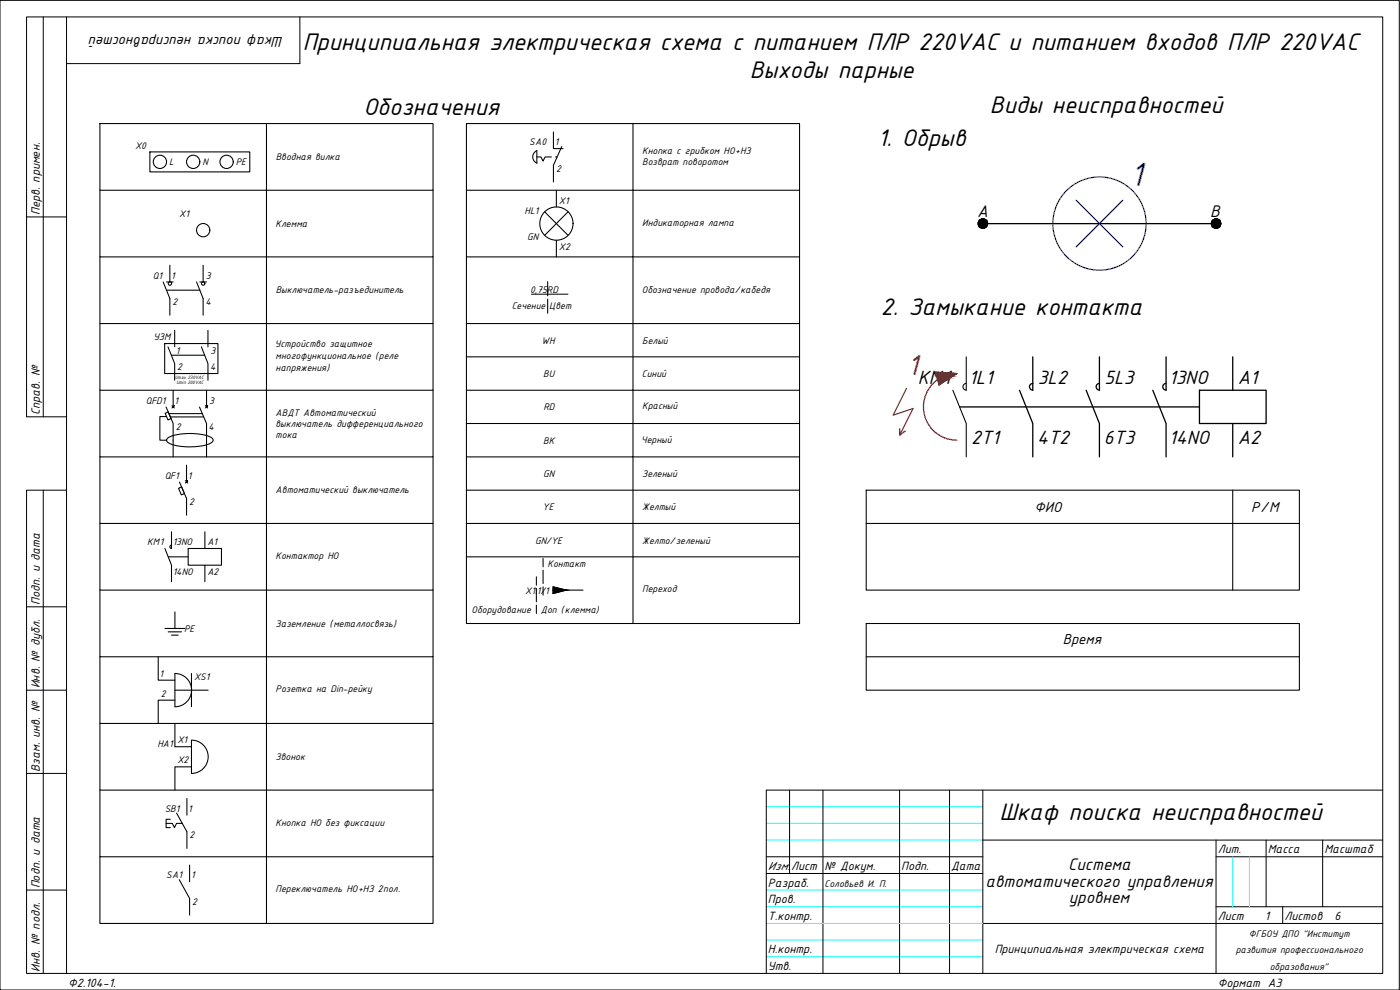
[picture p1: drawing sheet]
<svg xmlns="http://www.w3.org/2000/svg" width="420mm" height="297mm" viewBox="0 0 420 297" stroke-linecap="round" stroke-linejoin="round" font-family="sans-serif">
<!-- layer: 0 -->
<g fill="none" stroke="#000" stroke-width=".3">
<path d="M13 5.1v120M20 5.1h395v287h-395zM20 5.1h-12v60h12M90 5.1v14h-70M8 65.1v60h12M13 147.1v145M20 147.1h-12v35M20 182.1h-12v25M20 207.1h-12v25M20 232.1h-12v35M237 237.1v25M247 237.1v55"/>
<path d="M270 237.1v55M285 237.1v55M295 237.1v55M415 237.1h.1M415 237.1h-185v55M230 257.1h65M295 252.1h120M364.9 257.1h50.1M364.9 252.1v40M380 252.1v20M396.9 252.1v20M20 267.1h-12v25h12"/>
<path d="M230 262.1h65M295 277.1h120M364.9 272.1h50.1M385 272.1v5"/>
</g>
<!-- layer: 4 -->
<path d="M230 252.1h65M230 247.1h65M230 242.1h65M370 257.1v15M375 257.1v15M230 272.1h65M230 267.1h65M230 277.1h65M230 287.1h65M230 282h65" fill="none" stroke="#0ff" stroke-width=".3"/>
<g fill="none" stroke="#000" stroke-width=".32">
<path d="M30 37.1h50v20h-50zM80 37.1h50v20h-50v20h-50v-20M140 37.1h50v20h-50zM166.1 39.6v5h2.9M190 37.1h50v20h-50v20h-50v-20M45 45.6h30v6h-30zM130 57.1v20h-50v20h-50v-20M161.1 47.1h1.2l.7 1.2 .6-1.2h1.9M161.1 45.2v3.8M161.1 45.2a2.03 2.03 0 0 0-1.2 1.9 2.03 2.03 0 0 0 1.2 1.9M166.7 47.1h.5M167 57.1v5"/>
<path d="M168.6 44l-2.5 5.6v5M240 57.1v20h-50v20h-50v-20M51 79.6v5M61 79.6v5M130 77.1v20h-50v20h-50v-20M163.4 63.5l7.1 7.1M167 72.1v5M170.5 63.5l-7.1 7.1M240 77.1v20h-50v20h-50v-20M49 84.6l2 5v5M50 84.6h2M50 87.1h10"/>
<path d="M52.4 99.1v5M59 84.6l2 5v5M60 84.6h2M62.4 99.1v5M130 97.1v20h-50v20h-50v-20M240 97.1v20h-50v20h-50v-20M49.4 103.1h16v9h-16zM50.4 104.1l2 5v5M51.4 106.6h10M52 117.1v5l.3-.4-.7 .7M60.4 104.1l2 5v5M62 117.1v5l.3-.4-.7 .7"/>
<path d="M130 117.1v20h-50v20h-50v-20M140 107.1h100M240 117.1v20h-50v20h-50v-20M286 117.1l4 10v10M290 107.1v10M290 115a1.01 1.01 0 0 0-1 1 1.01 1.01 0 0 0 1 1.1M49.6 124l.9-.4 .8 2-.9 .4zM49.8 122.1l2.2 5v10M50 125h-2v7.1h2M50.2 131.5a15.6 15.6 0 0 1 10.3-1.1l2.6 .7a.94 .94 0 0 1 .9 1 .94 .94 0 0 1-.9 .9 17.7 17.7 0 0 1-12.5-.1 .85 .85 0 0 1-.4-1.4zM50.7 124.1h10M51.1 125.1h10"/>
<path d="M51.6 121.7l.7 .7M56 139.6v5l.3-.4-.7 .7M59.9 122.1l2.1 5v10M61.6 121.7l.7 .7M130 137.1v20h-50v20h-50v-20M140 127.1h100M240 137.1v20h-50v30h-50v-20M51.5 159.6v5a.51 .51 0 0 1-.5-.5 .51 .51 0 0 1 .5-.6M53.6 146.5l.9-.4 .9 2-1 .4zM53.9 144.6l2.1 5v5M55.6 144.2l.7 .7M61.5 159.6v5"/>
<path d="M130 157.1v20h-50v20h-50v-20M140 157.1v10M140 147.1h100M240 157.1v10M260 147.1h130v30h-130zM260 157.1h130M370 147.1v30M49.5 164.6l2 5v5M50.5 167.1h6M56.5 164.6h10v5h-10zM61.5 169.6v5M130 177.1v20h-50v20h-50v-20"/>
<path d="M140 167.1h100M166 176.1l4 1-4 1zM170 177.1h5M240 167.1v20h-50M47.5 197.1v7h5M49.5 188.6h6M50.5 189.6h4M51.5 190.6h2M52.5 183.6v5M130 197.1v20h-50v20h-50v-20M260 187.1h130v20h-130zM260 197.1h130"/>
<path d="M52.5 210.1h-5v7M52.5 217.1v6.9h5M52.5 207.1h10M52.5 202.1a5 5 0 0 1 5 5 5 5 0 0 1-5 5zM57.5 202.1v10M130 217.1v20h-50v20h-50v-20M56.1 239.6v5M57.5 230.1h-5v7M57.5 222.1a5 5 0 0 1 5 5 5 5 0 0 1-5 5zM130 237.1v20h-50v20h-50v-20M51.1 245.8h-1.3v1.3M53 243.9l3.1 5.7v5"/>
<path d="M54.7 247.1h-1.7l-.6 1.2-.7-1.2h-1.9v1.2h1.3M56.9 259.6v4.9M130 257.1v20h-50M53.8 263.9l3.1 5.7v5"/>
<circle cx="48" cy="48.6" r="1.99"/>
<circle cx="58" cy="48.6" r="1.99"/>
<circle cx="68" cy="48.6" r="1.99"/>
<circle cx="61" cy="69.1" r="1.99"/>
<circle cx="167" cy="67.1" r="5"/>
<circle cx="51" cy="85.1" r=".51"/>
<circle cx="61" cy="85.1" r=".51"/>
</g>
<path d="M159.5 88.3h11" fill="none" stroke="#000" stroke-width=".3"/>
<path d="M166 176.1l4 1h-4zM166 177.1v1l4-1z" fill="#000" stroke="#000" stroke-width=".3"/>
<path d="M164.4 84.5v4.3M164.4 89.7v4.3M161 173.1v2.5M161 176.6v4M163 167.6v2.5M163 171.1v4M163 176.1v2.5M161 181.6v2.5" fill="none" stroke="#000" stroke-width=".32"/>
<g fill="none" stroke="#000" stroke-width=".39">
<path d="M295 67.1h69.9M306 117.1l4 10v10M310 107.1v10M310 115a1.01 1.01 0 0 0-1 1 1.01 1.01 0 0 0 1 1.1M326 117.1l4 10v10M330 107.1v10M330 115a1.01 1.01 0 0 0-1 1 1.01 1.01 0 0 0 1 1.1M346 117.1l4 10v10M350 107.1v10M350 115a1.01 1.01 0 0 0-1 1 1.01 1.01 0 0 0 1 1.1M360 117.1h20v10h-20zM370 107.1v10"/>
<path d="M288 122.1h72M370 127.1v10"/>
<circle cx="295" cy="67.1" r="1.39"/>
<circle cx="365" cy="67.1" r="1.39"/>
</g>
<g fill="#000" stroke="#000" stroke-width=".3">
<path d="M294.9 65.7h.4zM294.6 65.7h.7z"/>
<path d="M294.6 65.7l1 .1zM294.4 65.8h1.2z"/>
<path d="M294.6 68.4h.7zM294.6 68.4l.5 .1z"/>
<path d="M294.4 65.8l1.4 .2zM294.1 66h1.7z"/>
<path d="M294.4 68.3h1.2zM294.4 68.3l.9 .1z"/>
<path d="M294.1 66l1.9 .1-.2-.1zM294.1 66l1.9 .1h-2.1z"/>
<path d="M294.1 68.2h1.7zM294.1 68.2l1.5 .1z"/>
<path d="M293.9 66.1l2.3 .3-.2-.3zM293.9 66.1l2.3 .3h-2.4z"/>
<path d="M293.9 68l1.9 .2 .2-.2zM293.9 68l1.9 .2h-1.7z"/>
<path d="M293.8 66.4l2.5 .2-.1-.2zM293.8 66.4l2.5 .2h-2.6z"/>
<path d="M293.8 67.8l2.2 .2 .2-.2zM293.8 67.8l2.2 .2h-2.1z"/>
<path d="M293.7 66.6l2.6 .2v-.2zM293.7 66.6l2.6 .2h-2.7z"/>
<path d="M293.7 67.6l2.5 .2 .1-.2zM293.7 67.6l2.5 .2h-2.4z"/>
<path d="M293.6 66.8l2.8 .3-.1-.3zM293.6 66.8l2.8 .3h-2.8z"/>
<path d="M293.6 67.3l2.7 .3v-.3zM293.6 67.3l2.7 .3h-2.6z"/>
<path d="M293.6 67.1l2.7 .2 .1-.2zM293.6 67.1l2.7 .2h-2.7z"/>
<path d="M364.8 65.7h.5zM364.6 65.7h.7z"/>
<path d="M364.6 65.7l1 .1zM364.3 65.8h1.3z"/>
<path d="M364.6 68.4h.7zM364.6 68.4l.5 .1z"/>
<path d="M364.3 65.8l1.5 .2zM364.1 66h1.7z"/>
<path d="M364.3 68.3h1.3zM364.3 68.3l1 .1z"/>
<path d="M364.1 66l1.9 .1-.2-.1zM363.9 66.1l.2-.1 1.9 .1z"/>
<path d="M364.1 68.2h1.7zM364.1 68.2l1.5 .1z"/>
<path d="M363.9 66.1l2.2 .3-.1-.3zM363.9 66.1l2.2 .3h-2.3z"/>
<path d="M363.9 68l1.9 .2 .2-.2zM363.9 68l1.9 .2h-1.7z"/>
<path d="M363.8 66.4l2.5 .2-.2-.2zM363.8 66.4l2.5 .2h-2.7z"/>
<path d="M363.8 67.8l2.2 .2 .1-.2zM363.8 67.8l2.2 .2h-2.1z"/>
<path d="M363.6 66.6l2.7 .2v-.2zM363.6 66.6l2.7 .2h-2.7z"/>
<path d="M363.6 67.6l2.5 .2 .2-.2zM363.6 67.6l2.5 .2h-2.3z"/>
<path d="M363.6 66.8l2.8 .3-.1-.3zM363.6 66.8l2.8 .3h-2.8z"/>
<path d="M363.6 67.3l2.7 .3v-.3zM363.6 67.3l2.7 .3h-2.7z"/>
<path d="M363.6 67.1l2.7 .2 .1-.2zM363.6 67.1l2.7 .2h-2.7z"/>
</g>
<g fill="none" stroke="#00f" stroke-width=".39">
<path d="M323 60.1l14 14M337 60.1l-14 14"/>
<circle cx="330" cy="67.1" r="14"/>
</g>
<g fill="#f00" stroke="#f00" stroke-width=".3">
<path d="M280.8 111.7l6.3 .4h-6.2z"/>
<path d="M286.1 112.1h1z"/>
<path d="M281.3 113.3h1l-.9 .6z"/>
<path d="M282.3 113.3h2.9l-.9 .6z"/>
<path d="M280.9 112.1h6.2zM280.9 112.1h5.2z"/>
<path d="M286.1 112.1h1zM285.1 112.3h1.7z"/>
<path d="M281 112.1h5.1zM281 112.1l4.1 .2z"/>
<path d="M285.1 112.3l1.3 .2 .4-.2zM284.1 112.5l1-.2 1.3 .2z"/>
<path d="M281 112.3l3.1 .2 1-.2zM281 112.3l3.1 .2h-3z"/>
<path d="M284.1 112.5l1.8 .4 .5-.4zM283.2 112.9l.9-.4 1.8 .4z"/>
<path d="M281.1 112.5l2.1 .4 .9-.4zM281.1 112.5l2.1 .4h-2.1z"/>
<path d="M283.2 112.9l2 .4 .7-.4zM282.3 113.3l.9-.4 2 .4z"/>
<path d="M281.1 112.9l1.2 .4 .9-.4zM281.1 112.9l1.2 .4h-1z"/>
<path d="M281.4 113.9h2.9l-2-.6zM281.4 113.9h2.9l-2.5 1.6z"/>
</g>
<path d="M272 116.6l-4 8 6-2-4 8v-2M280.8 111.7l6.3 .4-5.3 3.4zM287.1 112.1a10 10 0 0 0-10 10 10 10 0 0 0 10 10M271.6 129.4l-1.6 1.2" fill="none" stroke="#f00" stroke-width=".39"/>
<path d="M0 .1h419.9v296.9h-419.9z" fill="none" stroke="#000" stroke-width=".3"/>
<text font-size="10.9" fill="#00f" x="339.1" y="55.9">1</text>
<text font-size="9.3" fill="#f00" x="272.2" y="112.6">1</text>
<g font-size="7.8">
<text x="90.9" y="15.1">Принципиальная электрическая схема с питанием ПЛР 220VAC и питанием входов ПЛР 220VAC</text>
<text x="225" y="23.4">Выходы парные</text>
<text x="109.1" y="34.6">Обозначения</text>
<text x="297.1" y="33.8">Виды неисправностей</text>
<text x="263.5" y="43.9">1. Обрыв</text>
<text x="264.4" y="94.6">2. Замыкание контакта</text>
<text x="300" y="246.1">Шкаф поиска неисправностей</text>
</g>
<g font-size="6.2">
<text x="275.4" y="115.1">КМ1</text>
<text x="290.8" y="115.1">1L1</text>
<text x="311.5" y="115.1">3L2</text>
<text x="331.5" y="115.1">5L3</text>
<text x="350.8" y="115.1">13NO</text>
<text x="371.5" y="115.1">А1</text>
<text x="291.5" y="133.1">2T1</text>
<text x="311.3" y="133.1">4T2</text>
<text x="331.3" y="133.1">6T3</text>
<text x="350.8" y="133.1">14NO</text>
<text x="371.5" y="133.1">А2</text>
</g>
<g font-size="5.4">
<text x="293.3" y="65">А</text>
<text x="363.2" y="65">В</text>
<text x="320.5" y="261.1">Система</text>
<text x="295.8" y="266.1">автоматического управления</text>
<text x="320.8" y="271.1">уровнем</text>
</g>
<g font-size="4.7">
<text x="85" y="11.1" transform="rotate(-180 85 11.1)">Шкаф поиска неисправностей</text>
<text x="310.4" y="153.6">ФИО</text>
<text x="375.5" y="153.6">Р/М</text>
<text x="318.9" y="193.1">Время</text>
</g>
<g font-size="3.9">
<text x="12" y="64.6" transform="rotate(-90 12 64.6)">Перв. примен.</text>
<text x="12" y="124.6" transform="rotate(-90 12 124.6)">Справ. №</text>
<text x="12" y="181.6" transform="rotate(-90 12 181.6)">Подп. и дата</text>
<text x="12" y="206.6" transform="rotate(-90 12 206.6)">Инв. № дубл.</text>
<text x="12" y="231.6" transform="rotate(-90 12 231.6)">Взам. инв. №</text>
<text x="365.5" y="256">Лит.</text>
<text x="380.5" y="256">Масса</text>
<text x="397.5" y="256">Масштаб</text>
<text x="230.5" y="261.1">Изм.</text>
<text x="237.5" y="261.1">Лист</text>
<text x="247.5" y="261.1">№ Докум.</text>
<text x="270.5" y="261.1">Подп.</text>
<text x="285.5" y="261.1">Дата</text>
<text x="12" y="266.6" transform="rotate(-90 12 266.6)">Подп. и дата</text>
<text x="230.5" y="266.1">Разраб.</text>
<text x="230.5" y="271.1">Пров.</text>
<text x="230.5" y="276">Т.контр.</text>
<text x="365.5" y="276">Лист</text>
<text x="379.6" y="276">1</text>
<text x="385.5" y="276">Листов</text>
<text x="400.5" y="276">6</text>
<text x="230.5" y="286.1">Н.контр.</text>
<text x="298.5" y="286.1">Принципиальная электрическая схема</text>
<text x="12" y="291.6" transform="rotate(-90 12 291.6)">Инв. № подл.</text>
<text x="230.5" y="291">Утв.</text>
<text x="20.5" y="296.1">Ф2.104-1.</text>
<text x="365.5" y="296.1">Формат А3</text>
</g>
<g font-size="3.1">
<text x="40.5" y="44.6">X0</text>
<text x="158.8" y="43.6">SА0</text>
<text x="166.5" y="43.6">1</text>
<text x="192.7" y="46.1">Кнопка с грибком НО+НЗ</text>
<text x="50.8" y="49.6">L</text>
<text x="60.7" y="49.6">N</text>
<text x="70.7" y="49.6">PE</text>
<text x="82.8" y="48.1">Вводная вилка</text>
<text x="166.9" y="51.6">2</text>
<text x="192.8" y="49.5">Возврат поворотом</text>
<text x="53.8" y="65.1">X1</text>
<text x="157.4" y="64.1">HL1</text>
<text x="167.7" y="61.1">X1</text>
<text x="82.7" y="68.1">Клемма</text>
<text x="192.7" y="67.8">Индикаторная лампа</text>
<text x="158.3" y="72.1">GN</text>
<text x="167.7" y="75.1">X2</text>
<text x="45.9" y="83.6">Q1</text>
<text x="51.4" y="83.6">1</text>
<text x="61.7" y="83.6">3</text>
<text x="82.8" y="87.8">Выключатель-разъединитель</text>
<text x="159.1" y="87.9">0,75RD</text>
<text x="192.6" y="87.8">Обозначение провода/кабедя</text>
<text x="51.8" y="91.6">2</text>
<text x="61.6" y="91.6">4</text>
<text x="153.6" y="92.9">Сечение</text>
<text x="164.8" y="92.9">Цвет</text>
<text x="46" y="102.1">УЗМ</text>
<text x="52.8" y="106.1">1</text>
<text x="63.2" y="106.1">3</text>
<text x="82.5" y="104.2">Устройство защитное</text>
<text x="82.7" y="107.8">многофункциональное (реле</text>
<text x="162.5" y="103.1">WH</text>
<text x="192.8" y="103.1">Белый</text>
<text x="53.2" y="111.1">2</text>
<text x="63.1" y="111.1">4</text>
<text x="82.7" y="111.3">напряжения)</text>
<text x="163.1" y="113.1">BU</text>
<text x="192.7" y="113.1">Синий</text>
<text x="43.8" y="121.1">QFD1</text>
<text x="52.4" y="121.1">1</text>
<text x="62.7" y="121.1">3</text>
<text x="82.7" y="124.7">АВДТ Автоматический</text>
<text x="163.1" y="123.1">RD</text>
<text x="192.7" y="122.8">Красный</text>
<text x="52.7" y="129.1">2</text>
<text x="62.6" y="129.1">4</text>
<text x="82.7" y="128.1">выключатель дифференциального</text>
<text x="82.7" y="131.4">тока</text>
<text x="163.1" y="133.1">BK</text>
<text x="192.4" y="132.8">Черный</text>
<text x="49.4" y="143.6">QF1</text>
<text x="56.4" y="143.6">1</text>
<text x="163" y="143.1">GN</text>
<text x="192.7" y="143.1">Зеленый</text>
<text x="82.7" y="148.1">Автоматический выключатель</text>
<text x="56.7" y="151.6">2</text>
<text x="162.8" y="153.1">YE</text>
<text x="192.7" y="153.1">Желтый</text>
<text x="44.2" y="163.6">КМ1</text>
<text x="51.9" y="163.6">13NO</text>
<text x="62.2" y="163.6">А1</text>
<text x="82.7" y="167.8">Контактор НО</text>
<text x="160.6" y="163.1">GN/YE</text>
<text x="192.7" y="163.1">Желто/зеленый</text>
<text x="51.9" y="172.6">14NO</text>
<text x="62.2" y="172.6">А2</text>
<text x="164.3" y="170">Контакт</text>
<text x="157.6" y="178.1">X1:1/1</text>
<text x="192.7" y="177.8">Переход</text>
<text x="141.5" y="184">Оборудование</text>
<text x="162.3" y="184">Доп (клемма)</text>
<text x="55.2" y="189.6">PE</text>
<text x="82.7" y="188.1">Заземление (металлосвязь)</text>
<text x="47.9" y="203.1">1</text>
<text x="48.2" y="209.1">2</text>
<text x="58.2" y="204.1">XS1</text>
<text x="82.7" y="207.8">Розетка на Din-рейку</text>
<text x="47.2" y="224">HA1</text>
<text x="53.2" y="223.1">X1</text>
<text x="53.2" y="229.1">X2</text>
<text x="82.7" y="228.1">Звонок</text>
<text x="49.5" y="243.6">SB1</text>
<text x="56.5" y="243.6">1</text>
<text x="56.9" y="251.6">2</text>
<text x="82.7" y="247.8">Кнопка НО без фиксации</text>
<text x="49.9" y="263.6">SА1</text>
<text x="57.3" y="263.6">1</text>
<text x="82.7" y="267.8">Переключатель НО+НЗ 2пол.</text>
<text x="247.5" y="266.1">Соловьев И. П.</text>
<text x="57.7" y="271.6">2</text>
<text x="374.8" y="281.1">ФГБОУ ДПО &quot;Институт</text>
<text x="370.8" y="286.1">развития профессионального</text>
<text x="381.1" y="291">образования&quot;</text>
</g>
<g font-size="1.6">
<text x="52.6" y="113.6">Umax 230VAC</text>
<text x="53" y="115.1">Umin 200VAC</text>
</g>
</svg>
